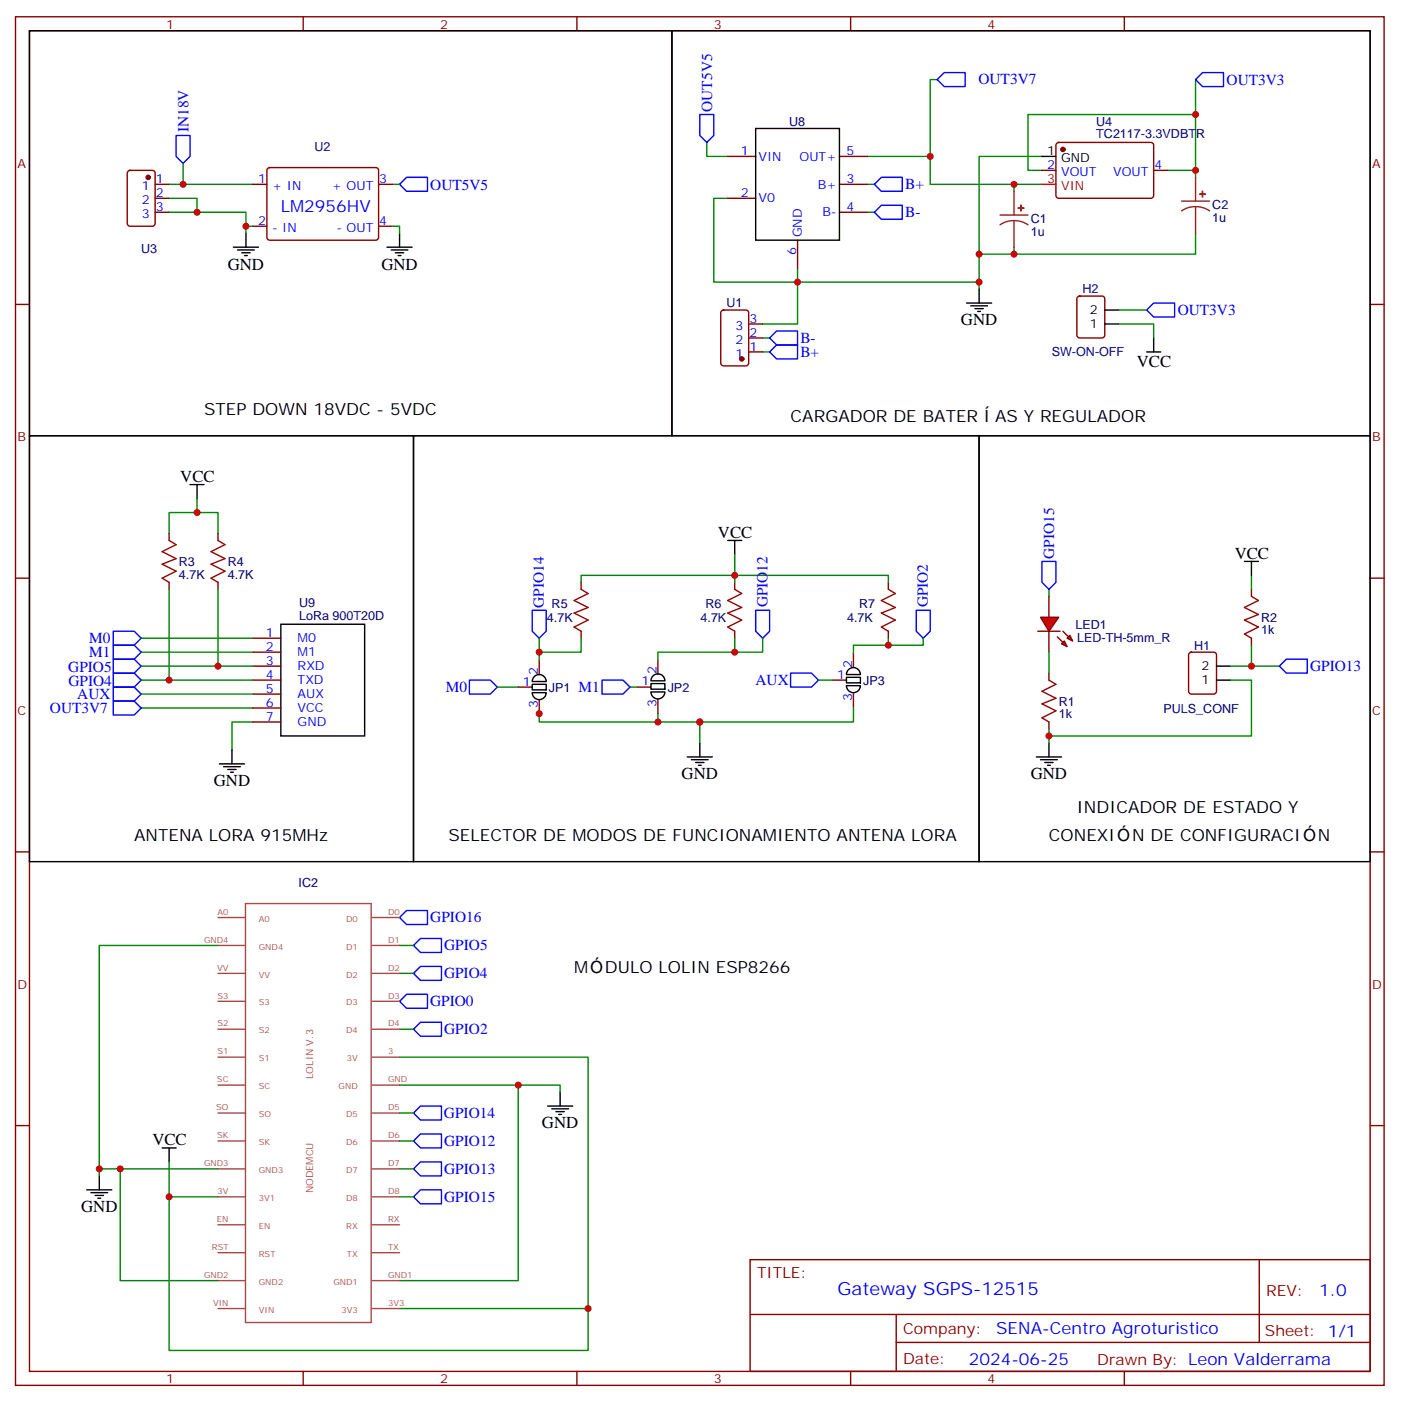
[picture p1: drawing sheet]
<svg xmlns="http://www.w3.org/2000/svg" width="354mm" height="354mm" viewBox="0 0 354 354" stroke-linecap="round" stroke-linejoin="round" font-family="sans-serif">
<g fill="none" stroke="#870000" stroke-width=".35">
<path d="M3.9 4.2h345.7v345.8h-345.7zM7.4 7.8h338.7v338.6h-338.7zM76.6 4.2v3.6M145.7 4.2v3.6M214.9 4.2v3.6M284 4.2v3.6M3.9 76.9h3.5M346.1 76.9h3.5M3.9 146h3.5M346.1 146h3.5M3.9 215.2h3.5M346.1 215.2h3.5"/>
<path d="M3.9 284.3h3.5M346.1 284.3h3.5M189.5 318.2h156.6v28.2h-156.6zM318.1 318.2v20.9M189.5 332.1h156.5M226.4 339.1h119.6M226.4 332.1v14.1M76.6 346.4v3.6M145.7 346.4v3.6M214.9 346.4v3.6M284 346.4v3.6"/>
</g>
<g fill="#f00" stroke="#870000" stroke-width=".35">
<path d="M262.9 155.9h4.5l-2.4 3.6z"/>
<path d="M262.1 159.5h5.7z"/>
</g>
<g fill="#870000" stroke="#870000" stroke-width=".35">
<path d="M268.5 159.5l1.4 1.4z"/>
<path d="M267.1 160.9l1.4 1.4z"/>
</g>
<g fill="#f00" stroke="#870000" stroke-width=".35">
<path d="M269.6 161.2l.7-.7 .7 1.4z"/>
<path d="M268.1 162.6l.8-.7 .7 1.4z"/>
</g>
<g fill="none" stroke="#870000" stroke-width=".35">
<path d="M183.8 39.5h7.1M212.1 39.5h7M267 36.2l.4-.2h23.3a.71 .71 0 0 1 .7 .7v12.7l-.4 .6-23.6 .1-.5-.2-.2-.5v-12.7zM32.4 43.2l.4-.2h5.7a.71 .71 0 0 1 .7 .7l-.1 13-.6 .4h-5.7l-.5-.2-.2-.5v-12.7zM39.2 46.6h3.5M39.2 50.1h3.5M39.2 53.6h3.5M63.9 46.6h3.5M63.9 57.1h3.5M67.7 42.5l.4-.2h26.8a.71 .71 0 0 1 .7 .7v17l-.4 .6-27.1 .1-.5-.3-.2-.4v-17zM95.6 46.6h3.6M95.6 57.1h3.6"/>
<path d="M183.8 50.1h7.1M212.1 46.6h7M212.1 53.6h7M263.2 43h3.5M291.4 43h3.6M182.3 78.5l.5-.2h5.6a.71 .71 0 0 1 .7 .7v13l-.7 .4h-5.6l-.5-.2-.2-.5v-12.7zM201.5 60.7v7M272.3 75l.4-.2h5.7a.71 .71 0 0 1 .7 .7l-.1 9.4-.6 .5h-5.7l-.5-.3-.2-.4v-9.2zM189.1 88.9h3.6M189.1 85.4h3.6M189.1 81.8h3.6M42.7 134.8v1.7"/>
<path d="M55.1 134.8v1.7M42.7 147.1v1.8M55.1 147.1v1.8M146.8 147.1v1.8M146.8 159.5v1.7M185.6 147.1v1.8M185.6 159.5v1.7M224.4 147.1v1.8M224.4 159.5v1.7M265 150.6v5.3M265 159.5v5.2M316.1 148.9v1.7"/>
<path d="M63.9 178.9h7M63.9 175.3h7M63.9 171.8h7M63.9 168.3h7M63.9 164.7h7M63.9 161.2h7M130.9 173.6h3.5M136.2 166.9v3.5M136.2 176.7v3.6M160.9 173.6h3.5M166.2 166.9v3.5M166.2 176.7v3.6"/>
<path d="M210.3 171.8h3.5M215.6 165.1v3.5M215.6 175v3.5M265 170v1.8M300.5 165l.5-.3h5.6a.71 .71 0 0 1 .7 .8l-.1 9.4-.6 .4h-5.6l-.5-.2-.3-.5v-9.1zM316.1 161.2v1.8M63.9 182.4h7M265 182.4v1.7"/>
</g>
<g fill="none" stroke="#008700" stroke-width=".35">
<path d="M178.5 36v3.5h5.3M219.1 39.5h15.9v7.1h21.2M236.7 20.1h-1.7v19.4M263.2 39.5h-15.9v24.7h8.9M302 20.1v8.8M42.7 50.1h7.1v3.5h-7.1M42.7 46.6h21.2M46.2 41.3v5.3M49.8 53.6h12.3v3.5M63.9 57.1h-1.8v1.8M99.2 57.1h1.7v1.8M99.2 46.6h1.7"/>
<path d="M183.8 50.1h-3.5v21.2h21.2v10.5h-8.8M219.1 46.6h1.8M219.1 53.6h1.8M263.2 43h-3.5v-14.1h42.3v14.1M263.2 46.6h-7v1.7M295 43h7v1.8M302 58.9v5.3h-45.8v-1.8M247.3 64.2v7.1h-45.8v-3.6M247.3 71.3v1.7M282.6 78.3h7.1M192.7 85.4h1.7M192.7 88.9h1.7"/>
<path d="M282.6 81.8h8.8v3.6M42.7 134.8v-5.3h12.4v5.3M49.8 125.9v3.6M42.7 148.9v22.9h21.2M55.1 148.9v19.4h8.8M146.8 147.1v-1.8h77.6v1.8M185.6 140.1v7M265 148.9v1.7M316.1 145.3v3.6M35.7 168.3h19.4M35.7 178.9h28.2M35.7 171.8h7"/>
<path d="M35.7 175.3h28.2M35.7 161.2h28.2M35.7 164.7h28.2M125.6 173.6h5.3M136.2 161.2v5.7M146.8 161.2v3.5h-10.6M159.1 173.6h1.8M185.6 161.2v3.5h7.1v-3.5M185.6 164.7h-19.4v2.2M206.8 171.8h3.5M215.6 178.5v3.9h-79.4v-2.1v.3M224.4 161.2v1.8h-8.8v2.1"/>
<path d="M233.2 161.2v1.8h-8.8M265 164.7v5.3M310.8 171.8h5.3v14.1h-51.1M310.8 168.3h5.3M316.1 163v5.3h7.1M63.9 182.4h-5.3v7M166.2 180.3v2.1M176.8 182.4v5.3M265 184.1v3.6M55.1 238.8h-30v56.5M100.9 238.8h3.6M100.9 245.9h3.6"/>
<path d="M100.9 260h3.6M100.9 274.1h40.6v1.8M100.9 267.1h47.7v63.5h-47.7M130.9 274.1v49.4h-30M30.4 295.3v28.2h24.7M42.7 293.5v8.8h12.4M55.1 295.3h-30v1.7M100.9 295.3h3.6M100.9 288.2h3.6M100.9 281.2h3.6M42.7 302.3v38.8h105.9v-10.5M100.9 302.3h3.6"/>
</g>
<path d="M42.7 136.5l1.8 1.1-3.5 1.7 3.5 1.8-3.5 1.4 3.5 1.8-3.5 1.7 1.7 1.1M55.1 136.5l1.7 1.1-3.5 1.7 3.5 1.8-3.5 1.4 3.5 1.8-3.5 1.7 1.8 1.1M146.8 148.9l1.8 1-3.6 1.8 3.6 1.8-3.6 1.4 3.6 1.7-3.6 1.8 1.8 1.1M185.6 148.9l1.8 1-3.6 1.8 3.6 1.8-3.6 1.4 3.6 1.7-3.6 1.8 1.8 1.1M224.4 148.9l1.8 1-3.6 1.8 3.6 1.8-3.6 1.4 3.6 1.7-3.6 1.8 1.8 1.1M316.1 150.6l1.8 1.1-3.5 1.8 3.5 1.7-3.5 1.4 3.5 1.8-3.5 1.8 1.7 1M265 171.8l1.7 1.1-3.5 1.7 3.5 1.8-3.5 1.4 3.5 1.8-3.5 1.7 1.8 1.1" fill="none" stroke="#a10000" stroke-width=".35"/>
<g fill="none" stroke="#000" stroke-width=".35">
<path d="M7.4 7.8h162.3v102.3h-162.3zM169.7 7.8h176.4v102.3h-176.4zM190.9 32.5h21.2v28.2h-21.2zM263.2 39.5h3.5M62.1 58.9v3.5M100.9 58.9v3.5M58.9 62.4h6.4M60 63.1h4.2M61.1 63.9h2.1M61.8 64.6h.7M97.8 62.4h6.3M98.8 63.1h4.2"/>
<path d="M99.9 63.9h2.1M100.6 64.6h.7M244.2 76.6h6.3M245.2 77.3h4.2M246.3 78h2.1M247 78.7h.7M247.3 73v3.6M279.1 78.3h3.5M279.1 81.8h3.5M289.7 88.9h3.5M291.4 85.4v3.5M7.4 110.1h97.1v107.6h-97.1z"/>
<path d="M104.5 110.1h142.8v107.6h-142.8zM247.3 110.1h98.8v107.6h-98.8zM48 122.4h3.5M49.8 122.4v3.5M183.8 136.5h3.6M185.6 136.5v3.6M70.9 157.7h21.2v28.2h-21.2zM314.4 141.8h3.5M316.1 141.8v3.5M134.4 175h3.6a1.76 1.76 0 0 1-1.8 1.7 1.76 1.76 0 0 1-1.8-1.7zM134.4 172.9h3.6v1.4h-3.6zM135 170.9a1.76 1.76 0 0 1 1.9-.4 1.76 1.76 0 0 1 1.1 1.7h-3.6z"/>
<path d="M164.4 174.8h3.6a1.76 1.76 0 0 1-1.8 1.8 1.76 1.76 0 0 1-1.8-1.8zM164.4 172.7h3.6v1.4h-3.6zM164.9 170.7a1.76 1.76 0 0 1 2-.3 1.76 1.76 0 0 1 1.1 1.6h-3.6zM213.8 173.2h3.5a1.76 1.76 0 0 1-1.7 1.8 1.76 1.76 0 0 1-1.8-1.8zM213.8 171.1h3.5v1.4h-3.5zM214.3 169.1a1.76 1.76 0 0 1 2-.3 1.76 1.76 0 0 1 1 1.6h-3.5zM307.3 171.8h3.5M307.3 168.3h3.5M55.4 193h6.4M56.5 193.7h4.2M57.5 194.4h2.2M58.2 195.1h.7"/>
<path d="M58.6 189.4v3.6M173.6 191.2h6.4M174.7 191.9h4.2M175.7 192.6h2.1M176.4 193.3h.7M176.8 187.7v3.5M261.8 191.2h6.3M262.9 191.9h4.2M263.9 192.6h2.1M264.6 193.3h.7M265 187.7v3.5M138.3 279.4h6.4"/>
<path d="M141.5 275.9v3.5M25.1 297v3.6M41 290h3.5M42.7 290v3.5M139.4 280.1h4.2M140.4 280.8h2.2M141.1 281.5h.8M21.9 300.6h6.4M23 301.3h4.2M24 302h2.1M24.7 302.7h.7"/>
</g>
<g fill="#870000" stroke="#870000" stroke-width=".35">
<circle cx="37.4" cy="44.8" r=".53"/>
<circle cx="187.4" cy="90.7" r=".53"/>
<circle cx="268.5" cy="37.7" r=".53"/>
</g>
<g fill="none" stroke="#00f" stroke-width=".35">
<path d="M238.5 18.3h5.3v3.6h-5.3l-1.8-1.8zM44.5 34.2h3.5v5.3l-1.8 1.8-1.7-1.8zM176.8 28.9h3.5v5.3l-1.8 1.8-1.7-1.8zM302 20.1l1.8-1.8h5.3v3.6h-5.3zM100.9 46.6l1.8-1.8h5.3v3.5h-5.3zM220.9 53.6l1.7-1.7h5.3v3.5h-5.3zM220.9 46.6l1.7-1.8h5.3v3.5h-5.3zM289.7 78.3l1.7-1.7h5.3v3.5h-5.3zM194.4 85.4l1.8-1.8h5.3v3.5h-5.3zM194.4 88.9l1.8-1.8h5.3v3.6h-5.3zM28.6 159.5h5.3l1.8 1.7-1.8 1.8h-5.3zM134.4 154.2h3.6v5.3l-1.8 1.7-1.8-1.7z"/>
<path d="M190.9 154.2h3.5v5.3l-1.7 1.7-1.8-1.7zM231.5 154.2h3.5v5.3l-1.8 1.7-1.7-1.7zM263.2 141.8h3.5v5.3l-1.7 1.8-1.8-1.8zM28.6 177.1h5.3l1.8 1.8-1.8 1.7h-5.3zM28.6 166.5h5.3l1.8 1.8-1.8 1.7h-5.3zM28.6 170h5.3l1.8 1.8-1.8 1.8h-5.3zM28.6 163h5.3l1.8 1.7-1.8 1.8h-5.3zM28.6 173.6h5.3l1.8 1.7-1.8 1.8h-5.3zM118.6 171.8h5.3l1.7 1.8-1.7 1.7h-5.3zM152.1 171.8h5.3l1.7 1.8-1.7 1.7h-5.3zM199.7 170h5.3l1.8 1.8-1.8 1.8h-5.3zM324.9 166.5h5.3v3.5h-5.3l-1.7-1.7z"/>
<path d="M100.9 231.8l1.8-1.8h5.3v3.5h-5.3zM104.5 238.8l1.7-1.7h5.3v3.5h-5.3zM102.7 251.2h5.3v3.5h-5.3l-1.8-1.8zM104.5 260l1.7-1.8h5.3v3.6h-5.3zM104.5 245.9l1.7-1.8h5.3v3.5h-5.3zM104.5 281.2l1.7-1.8h5.3v3.5h-5.3zM106.2 293.5h5.3v3.5h-5.3l-1.7-1.7zM106.2 286.5h5.3v3.5h-5.3l-1.7-1.8zM106.2 300.6h5.3v3.5h-5.3l-1.7-1.8z"/>
</g>
<path d="M252.6 54.3h7.1M256.2 55.7l-1.9 .3-1.7 .8M256.2 55.7l1.8 .3 1.7 .8M256.2 48.3v6M256.2 55.7v6.7M298.5 50.8h7M302 52.2l-1.8 .2-1.7 .9M302 52.2l1.9 .3 1.6 .8M302 44.8v6M302 52.2v6.7" fill="none" stroke="#8c2424" stroke-width=".35"/>
<g fill="#8c2424" stroke="#8c2424" stroke-width=".35">
<path d="M303.1 49l1.4 .1z"/>
<path d="M303.7 48.3l.1 1.4z"/>
<path d="M257.2 52.6h1.4z"/>
<path d="M257.9 51.9v1.4z"/>
</g>
<path d="M263.2 46.6h3.5" fill="none" stroke="#f00" stroke-width=".35"/>
<g fill="none" stroke="#a64a4a" stroke-width=".35">
<path d="M55.1 231.8h6.9M55.1 238.8h6.9M62 228.2h31.8v105.9h-31.8zM94 231.8h6.9M94 238.8h6.9M55.1 245.9h6.9M55.1 252.9h6.9M55.1 260h6.9M94 245.9h6.9M94 252.9h6.9M94 260h6.9M55.1 267.1h6.9"/>
<path d="M55.1 274.1h6.9M94 267.1h6.9M94 274.1h6.9M55.1 281.2h6.9M55.1 288.2h6.9M55.1 295.3h6.9M94 281.2h6.9M94 288.2h6.9M94 295.3h6.9M55.1 302.3h6.9M55.1 309.4h6.9M55.1 316.4h6.9"/>
<path d="M94 302.3h6.9M94 309.4h6.9M94 316.4h6.9M55.1 323.5h6.9M55.1 330.6h6.9M94 323.5h6.9M94 330.6h6.9"/>
</g>
<g fill="#c00">
<circle cx="316.1" cy="168.3" r=".88"/>
<circle cx="265" cy="185.9" r=".88"/>
<circle cx="62.1" cy="57.1" r=".88"/>
<circle cx="49.8" cy="53.6" r=".88"/>
<circle cx="46.2" cy="46.6" r=".88"/>
<circle cx="25.1" cy="295.3" r=".88"/>
<circle cx="130.9" cy="274.1" r=".88"/>
<circle cx="30.4" cy="295.3" r=".88"/>
<circle cx="235" cy="39.5" r=".88"/>
<circle cx="302" cy="28.9" r=".88"/>
<circle cx="302" cy="43" r=".88"/>
<circle cx="201.5" cy="71.3" r=".88"/>
<circle cx="247.3" cy="71.3" r=".88"/>
<circle cx="247.3" cy="64.2" r=".88"/>
<circle cx="256.2" cy="46.6" r=".88"/>
<circle cx="256.2" cy="64.2" r=".88"/>
<circle cx="42.7" cy="302.3" r=".88"/>
<circle cx="148.6" cy="330.6" r=".88"/>
<circle cx="49.8" cy="129.5" r=".88"/>
<circle cx="55.1" cy="168.3" r=".88"/>
<circle cx="42.7" cy="171.8" r=".88"/>
<circle cx="176.8" cy="182.4" r=".88"/>
<circle cx="136.2" cy="180.3" r=".88"/>
<circle cx="166.2" cy="182.4" r=".88"/>
<circle cx="185.6" cy="164.7" r=".88"/>
<circle cx="136.2" cy="164.7" r=".88"/>
<circle cx="185.6" cy="145.3" r=".88"/>
<circle cx="224.4" cy="163" r=".88"/>
</g>
<text font-size="4.6" fill="#00f" x="211.6" y="327.2">Gateway SGPS-12515</text>
<g font-size="4.2" fill="#00f">
<text x="70.9" y="53.6">LM2956HV</text>
<text x="333.3" y="327.5">1.0</text>
<text x="251.7" y="337">SENA-Centro Agroturistico</text>
<text x="244.7" y="344.8">2024-06-25</text>
</g>
<g font-size="4.2">
<text x="57.5" y="68.1">GND</text>
<text x="96.3" y="68.1">GND</text>
<text x="242.7" y="82.2">GND</text>
<text x="287.2" y="92.8">VCC</text>
<text x="51.5" y="104.8">STEP DOWN 18VDC - 5VDC</text>
<text x="199.7" y="106.5">CARGADOR DE BATER</text>
<text x="251.4" y="106.5">AS Y REGULADOR</text>
<text x="45.5" y="121.7">VCC</text>
<text x="181.4" y="135.8">VCC</text>
<text x="311.9" y="141.1">VCC</text>
<text x="172.2" y="196.8">GND</text>
<text x="260.4" y="196.8">GND</text>
<text x="54" y="198.6">GND</text>
<text x="272" y="205.3">INDICADOR DE ESTADO Y</text>
<text x="33.9" y="212.4">ANTENA LORA 915MHz</text>
<text x="113.3" y="212.4">SELECTOR DE MODOS DE FUNCIONAMIENTO ANTENA LORA</text>
<text x="265" y="212.4">CONEXI</text>
<text x="286" y="212.4">N DE CONFIGURACI</text>
<text x="332.9" y="212.4">N</text>
<text x="145" y="245.9">M</text>
<text x="152.8" y="245.9">DULO LOLIN ESP8266</text>
<text x="136.9" y="285">GND</text>
<text x="38.5" y="289.3">VCC</text>
<text x="20.5" y="306.2">GND</text>
</g>
<g font-size="3.9" fill="#00f">
<text x="247.2" y="21.3">OUT3V7</text>
<text x="309.8" y="21.4">OUT3V3</text>
<text x="179.9" y="28.2" transform="rotate(-90 179.9 28.2)">OUT5V5</text>
<text x="47.6" y="33.4" transform="rotate(-90 47.6 33.4)">IN18V</text>
<text x="108.7" y="47.9">OUT5V5</text>
<text x="228.6" y="47.8">B+</text>
<text x="228.6" y="54.8">B-</text>
<text x="297.5" y="79.6">OUT3V3</text>
<text x="202.2" y="86.6">B-</text>
<text x="202.2" y="90.1">B+</text>
<text x="266.3" y="141.1" transform="rotate(-90 266.3 141.1)">GPIO15</text>
<text x="137.4" y="153.5" transform="rotate(-90 137.4 153.5)">GPIO14</text>
<text x="193.9" y="153.5" transform="rotate(-90 193.9 153.5)">GPIO12</text>
<text x="234.4" y="153.5" transform="rotate(-90 234.4 153.5)">GPIO2</text>
<text x="22.5" y="162.5">M0</text>
<text x="22.5" y="166">M1</text>
<text x="17.2" y="169.7">GPIO5</text>
<text x="17.3" y="173.2">GPIO4</text>
<text x="190.8" y="173.1">AUX</text>
<text x="330.9" y="169.5">GPIO13</text>
<text x="19.5" y="176.6">AUX</text>
<text x="112.6" y="174.8">M0</text>
<text x="146.1" y="174.8">M1</text>
<text x="12.6" y="180.1">OUT3V7</text>
<text x="108.7" y="233">GPIO16</text>
<text x="112.2" y="240">GPIO5</text>
<text x="112.2" y="247.1">GPIO4</text>
<text x="108.6" y="254.1">GPIO0</text>
<text x="112.2" y="261.2">GPIO2</text>
<text x="112.2" y="282.4">GPIO14</text>
<text x="112.2" y="289.4">GPIO12</text>
<text x="112.2" y="296.5">GPIO13</text>
<text x="112.2" y="303.6">GPIO15</text>
</g>
<g font-size="3.9" fill="#800">
<text x="191.2" y="322.8">TITLE:</text>
<text x="319.9" y="327.5">REV:</text>
<text x="228.1" y="337">Company:</text>
<text x="319.5" y="337.6">Sheet: 1/1</text>
<text x="228.1" y="344.7">Date:</text>
<text x="277.2" y="344.8">Drawn By: Leon Valderrama</text>
</g>
<g font-size="3.2" fill="#800">
<text x="42" y="7.2">1</text>
<text x="111.2" y="7.2">2</text>
<text x="180.3" y="7.2">3</text>
<text x="249.4" y="7.2">4</text>
<text x="4.4" y="42.3">A</text>
<text x="346.6" y="42.3">A</text>
<text x="4.4" y="111.5">B</text>
<text x="346.6" y="111.5">B</text>
<text x="4.4" y="180.6">C</text>
<text x="346.6" y="180.6">C</text>
<text x="4.4" y="249.8">D</text>
<text x="346.6" y="249.8">D</text>
<text x="42" y="349.4">1</text>
<text x="111.2" y="349.4">2</text>
<text x="180.3" y="349.4">3</text>
<text x="249.4" y="349.4">4</text>
</g>
<g font-size="3.2" fill="#000080">
<text x="199.4" y="31.8">U8</text>
<text x="276.9" y="34.9">TC2117-3.3VDBTR</text>
<text x="276.9" y="31.8">U4</text>
<text x="79.4" y="38.1">U2</text>
<text x="306.2" y="52.9">C2</text>
<text x="260.4" y="59.6">1u</text>
<text x="260.4" y="56.4">C1</text>
<text x="306.2" y="56.1">1u</text>
<text x="35.6" y="64">U3</text>
<text x="183.5" y="77.7">U1</text>
<text x="273.4" y="74.1">H2</text>
<text x="265.7" y="90">SW-ON-OFF</text>
<text x="45.2" y="143">R3</text>
<text x="57.5" y="143">R4</text>
<text x="45.2" y="146.1">4.7K</text>
<text x="57.5" y="146.1">4.7K</text>
<text x="75.5" y="153.5">U9</text>
<text x="139.3" y="153.5">R5</text>
<text x="178.2" y="153.5">R6</text>
<text x="217" y="153.5">R7</text>
<text x="75.5" y="156.6">LoRa 900T20D</text>
<text x="138.2" y="157.1">4.7K</text>
<text x="177" y="157.1">4.7K</text>
<text x="214" y="157.1">4.7K</text>
<text x="271.7" y="158.9">LED1</text>
<text x="318.6" y="160.2">1k</text>
<text x="318.6" y="157.1">R2</text>
<text x="272.1" y="162.3">LED-TH-5mm_R</text>
<text x="301.7" y="164.1">H1</text>
<text x="218.1" y="172.9">JP3</text>
<text x="138.7" y="174.7">JP1</text>
<text x="168.7" y="174.7">JP2</text>
<text x="267.4" y="178.2">R1</text>
<text x="293.9" y="180">PULS_CONF</text>
<text x="267.4" y="181.4">1k</text>
<text x="75.4" y="224">IC2</text>
</g>
<g font-size="3.2" fill="#00f">
<text x="187.1" y="39.2">1</text>
<text x="191.6" y="40.6">VIN</text>
<text x="202" y="40.6">OUT+</text>
<text x="213.8" y="39.2">5</text>
<text x="35.9" y="48">1</text>
<text x="39.4" y="46.2">1</text>
<text x="65.2" y="46.2">1</text>
<text x="68.7" y="48">+ IN</text>
<text x="83.8" y="48">+ OUT</text>
<text x="95.8" y="46.2">3</text>
<text x="206.6" y="47.6">B+</text>
<text x="213.8" y="46.2">3</text>
<text x="264.5" y="42.7">2</text>
<text x="268" y="44.4">VOUT</text>
<text x="281.2" y="44.4">VOUT</text>
<text x="291.6" y="42.7">4</text>
<text x="35.9" y="51.5">2</text>
<text x="39.4" y="49.7">2</text>
<text x="39.4" y="53.3">3</text>
<text x="187.1" y="49.7">2</text>
<text x="191.6" y="51.2">V0</text>
<text x="213.8" y="53.3">4</text>
<text x="35.9" y="55">3</text>
<text x="65.2" y="56.8">2</text>
<text x="68.7" y="58.6">- IN</text>
<text x="85" y="58.6">- OUT</text>
<text x="95.8" y="56.8">4</text>
<text x="202.5" y="60" transform="rotate(-90 202.5 60)">GND</text>
<text x="207.7" y="54.7">B-</text>
<text x="201.1" y="64.5" transform="rotate(-90 201.1 64.5)">6</text>
<text x="185.8" y="83.3">3</text>
<text x="189.3" y="81.5">3</text>
<text x="185.8" y="86.8">2</text>
<text x="189.3" y="88.5">1</text>
<text x="189.3" y="85">2</text>
<text x="185.8" y="90.3">1</text>
<text x="67.2" y="160.9">1</text>
<text x="67.2" y="167.9">3</text>
<text x="67.2" y="164.4">2</text>
<text x="75.2" y="165.8">M1</text>
<text x="75.2" y="162.3">M0</text>
<text x="67.2" y="171.4">4</text>
<text x="75.2" y="172.9">TXD</text>
<text x="75.2" y="169.3">RXD</text>
<text x="132.1" y="173.2">1</text>
<text x="135.9" y="170.4" transform="rotate(-90 135.9 170.4)">2</text>
<text x="162.1" y="173">1</text>
<text x="165.8" y="170.2" transform="rotate(-90 165.8 170.2)">2</text>
<text x="211.4" y="171.4">1</text>
<text x="215.2" y="168.6" transform="rotate(-90 215.2 168.6)">2</text>
<text x="67.2" y="178.5">6</text>
<text x="67.2" y="175">5</text>
<text x="75.2" y="179.9">VCC</text>
<text x="75.2" y="176.4">AUX</text>
<text x="135.9" y="178.8" transform="rotate(-90 135.9 178.8)">3</text>
<text x="165.8" y="178.6" transform="rotate(-90 165.8 178.6)">3</text>
<text x="215.2" y="177" transform="rotate(-90 215.2 177)">3</text>
<text x="67.2" y="182">7</text>
<text x="75.2" y="183.4">GND</text>
</g>
<g font-size="3.2">
<text x="264.5" y="39.2">1</text>
<text x="268" y="40.9">GND</text>
<text x="275.3" y="82.9">1</text>
<text x="275.3" y="79.4">2</text>
<text x="303.5" y="172.9">1</text>
<text x="303.5" y="169.3">2</text>
</g>
<g font-size="3.2" fill="#f00">
<text x="264.5" y="46.2">3</text>
<text x="268" y="48">VIN</text>
</g>
<g font-size="2.5" fill="#a54b4b">
<text x="79.1" y="272.6" transform="rotate(-90 79.1 272.6)">LOLIN V.3</text>
<text x="79.1" y="301.5" transform="rotate(-90 79.1 301.5)">NODEMCU</text>
</g>
<g font-size="2.1" fill="#a54b4b">
<text x="54.9" y="231.1">A0</text>
<text x="65.4" y="232.8">A0</text>
<text x="87.4" y="232.8">D0</text>
<text x="98" y="231.1">D0</text>
<text x="51.5" y="238.1">GND4</text>
<text x="65.4" y="239.9">GND4</text>
<text x="87.4" y="239.9">D1</text>
<text x="98" y="238.1">D1</text>
<text x="54.8" y="245.2">VV</text>
<text x="98" y="245.2">D2</text>
<text x="65.4" y="246.9">VV</text>
<text x="87.4" y="246.9">D2</text>
<text x="54.9" y="252.2">S3</text>
<text x="65.4" y="254">S3</text>
<text x="87.4" y="254">D3</text>
<text x="98" y="252.2">D3</text>
<text x="54.9" y="259.3">S2</text>
<text x="65.4" y="261">S2</text>
<text x="87.4" y="261">D4</text>
<text x="98" y="259.3">D4</text>
<text x="54.9" y="266.4">S1</text>
<text x="65.4" y="268.1">S1</text>
<text x="87.6" y="268.1">3V</text>
<text x="98" y="266.4">3</text>
<text x="54.8" y="273.4">SC</text>
<text x="65.4" y="275.1">SC</text>
<text x="85.5" y="275.1">GND</text>
<text x="98" y="273.4">GND</text>
<text x="54.6" y="280.5">SO</text>
<text x="98" y="280.5">D5</text>
<text x="54.8" y="287.5">SK</text>
<text x="65.4" y="282.2">SO</text>
<text x="87.4" y="282.2">D5</text>
<text x="98" y="287.5">D6</text>
<text x="65.4" y="289.3">SK</text>
<text x="87.4" y="289.3">D6</text>
<text x="51.5" y="294.6">GND3</text>
<text x="65.4" y="296.3">GND3</text>
<text x="87.4" y="296.3">D7</text>
<text x="98" y="294.6">D7</text>
<text x="54.9" y="301.6">3V</text>
<text x="65.4" y="303.4">3V1</text>
<text x="87.4" y="303.4">D8</text>
<text x="98" y="301.6">D8</text>
<text x="54.8" y="308.7">EN</text>
<text x="65.4" y="310.4">EN</text>
<text x="87.5" y="310.4">RX</text>
<text x="98" y="308.7">RX</text>
<text x="53.5" y="315.7">RST</text>
<text x="65.4" y="317.5">RST</text>
<text x="87.6" y="317.5">TX</text>
<text x="98" y="315.7">TX</text>
<text x="51.5" y="322.8">GND2</text>
<text x="98" y="322.8">GND1</text>
<text x="53.8" y="329.9">VIN</text>
<text x="65.4" y="324.5">GND2</text>
<text x="84.2" y="324.5">GND1</text>
<text x="98" y="329.9">3V3</text>
<text x="65.4" y="331.6">VIN</text>
<text x="86.3" y="331.6">3V3</text>
</g>
</svg>
